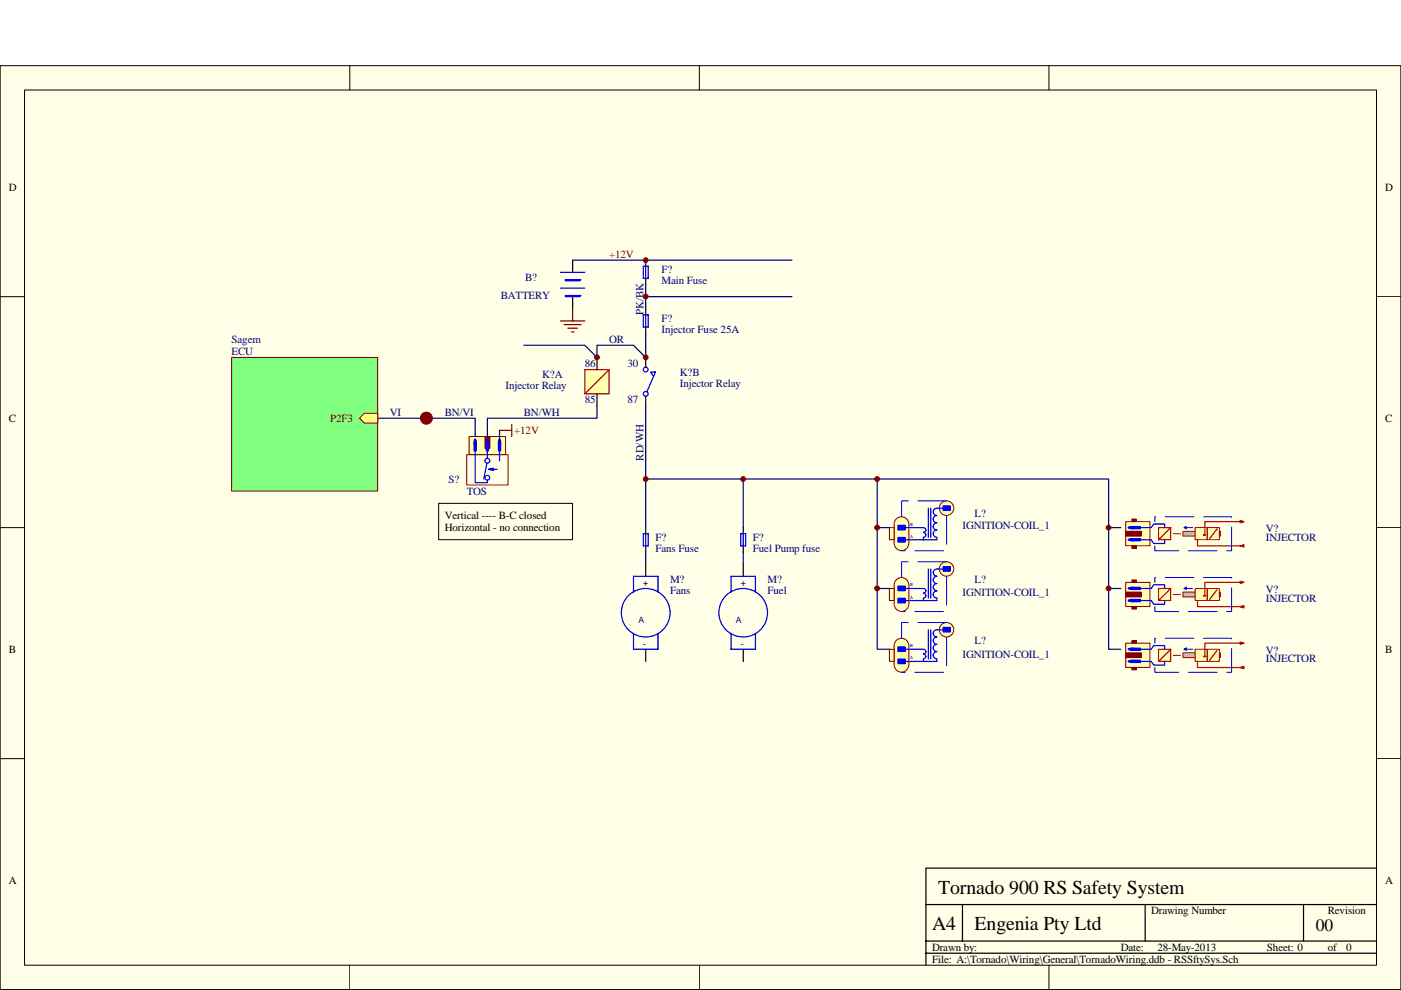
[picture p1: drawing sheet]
<svg xmlns="http://www.w3.org/2000/svg" width="297mm" height="210mm" viewBox="0 0 297 210" stroke-linecap="round" stroke-linejoin="round" font-family="sans-serif">
<path d="M0 13.9h297v196h-297z" fill="#ffffe8"/>
<g fill="none" stroke="#000" stroke-width=".21">
<path d="M0 13.9h297v196h-297zM5.2 19.1h286.6v185.6h-286.6zM74.2 13.9v5.2M148.3 13.9v5.2M222.4 13.9v5.2M0 62.9h5.2M291.9 62.9h5.1M0 111.9h5.2M291.9 111.9h5.1M0 160.9h5.2M291.9 160.9h5.1M74.2 204.7v5.2"/>
<path d="M148.3 204.7v5.2M222.4 204.7v5.2"/>
</g>
<path d="M196.3 199.6h95.6M196.3 191.9h95.6M204.1 191.9v7.7M242.8 191.9v7.7M276.4 191.9v7.7M291.9 184.1h-95.6v20.6M196.3 202.2h95.6" fill="none" stroke="#000" stroke-width=".26"/>
<g fill="#ffffb0" stroke="#800000" stroke-width=".21">
<circle cx="191.1" cy="141" r="1.54"/>
<circle cx="191.1" cy="136.9" r="1.54"/>
</g>
<path d="M189.6 136.9h3.1v4.1h-3.1z" fill="#ffffb0"/>
<path d="M189.6 136.9h3.1v4.1h-3.1z" fill="none" stroke="#ffffb0" stroke-width=".21"/>
<path d="M195.8 138.7a.5 .5 0 0 1 .5 .5 .5 .5 0 0 1-.5 .5M195.8 137.7a.51 .51 0 0 1 .5 .5 .51 .51 0 0 1-.5 .5M195.8 139.8v.5M198.6 133.6a.76 .76 0 0 0-.7 .7 .76 .76 0 0 0 .7 .8 .77 .77 0 0 0-.7 .8 .77 .77 0 0 0 .7 .8M198.6 136.7a.76 .76 0 0 0-.7 .7 .76 .76 0 0 0 .7 .8M198.6 138.2a.76 .76 0 0 0-.7 .8 .76 .76 0 0 0 .7 .7M191.2 140.3h7.4" fill="none" stroke="#00f" stroke-width=".26"/>
<path d="M190.4 137.2h1.5v1h-1.5z" fill="#00f"/>
<path d="M190.4 137.2h1.5v1h-1.5z" fill="none" stroke="#00f" stroke-width=".21"/>
<path d="M190.4 139.8h1.5v1h-1.5z" fill="#00f"/>
<path d="M190.4 139.8h1.5v1h-1.5z" fill="none" stroke="#00f" stroke-width=".21"/>
<path d="M189.6 136.9v4.2M192.7 136.9v4.2" fill="none" stroke="#800000" stroke-width=".21"/>
<path d="M191.2 137.7h4.6" fill="none" stroke="#00f" stroke-width=".26"/>
<circle cx="200.7" cy="133.6" r="1.54" fill="#ffffb0" stroke="#800000" stroke-width=".21"/>
<path d="M196.8 133.6v6.2M197.3 133.6v6.2M198.6 139.8v.5" fill="none" stroke="#00f" stroke-width=".26"/>
<path d="M200 133.1h1.5v1h-1.5z" fill="#00f"/>
<path d="M199.9 133.1h1.6v1h-1.6z" fill="none" stroke="#00f" stroke-width=".21"/>
<path d="M198.6 133.6h2.1" fill="none" stroke="#00f" stroke-width=".26"/>
<path d="M200.7 132h-9.5v3.4M200.7 135.1v7.5h-9.5" fill="none" stroke="#00f" stroke-width=".21" stroke-dasharray="6.1 2"/>
<path d="M188.6 137.7h1v2.6h-1z" fill="#ffffb0"/>
<path d="M188.6 137.7h1v2.6h-1z" fill="none" stroke="#800000" stroke-width=".21"/>
<g fill="#ffffb0" stroke="#800000" stroke-width=".21">
<circle cx="191.1" cy="128.2" r="1.54"/>
<circle cx="191.1" cy="124" r="1.54"/>
</g>
<path d="M189.6 124.1h3.1v4h-3.1z" fill="#ffffb0"/>
<path d="M189.6 124h3.1v4.1h-3.1z" fill="none" stroke="#ffffb0" stroke-width=".21"/>
<path d="M191.2 127.4h7.4M195.8 124.8a.51 .51 0 0 1 .5 .5 .51 .51 0 0 1-.5 .5 .51 .51 0 0 1 .5 .5 .51 .51 0 0 1-.5 .6M195.8 126.9v.5M198.6 120.7a.76 .76 0 0 0-.7 .8 .76 .76 0 0 0 .7 .7 .77 .77 0 0 0-.7 .8 .77 .77 0 0 0 .7 .8 .77 .77 0 0 0-.7 .7 .77 .77 0 0 0 .7 .8 .77 .77 0 0 0-.7 .8 .77 .77 0 0 0 .7 .8" fill="none" stroke="#00f" stroke-width=".26"/>
<path d="M190.4 124.3h1.5v1h-1.5z" fill="#00f"/>
<path d="M190.4 124.3h1.5v1h-1.5z" fill="none" stroke="#00f" stroke-width=".21"/>
<path d="M190.4 126.9h1.5v1h-1.5z" fill="#00f"/>
<path d="M190.4 126.9h1.5v1h-1.5z" fill="none" stroke="#00f" stroke-width=".21"/>
<path d="M189.6 124v4.2M192.7 124v4.2" fill="none" stroke="#800000" stroke-width=".21"/>
<path d="M191.2 124.8h4.6" fill="none" stroke="#00f" stroke-width=".26"/>
<circle cx="200.7" cy="120.7" r="1.54" fill="#ffffb0" stroke="#800000" stroke-width=".21"/>
<path d="M196.8 120.7v6.2M197.3 120.7v6.2M198.6 126.9v.5" fill="none" stroke="#00f" stroke-width=".26"/>
<path d="M200 120.2h1.5v1h-1.5z" fill="#00f"/>
<path d="M199.9 120.2h1.6v1h-1.6z" fill="none" stroke="#00f" stroke-width=".21"/>
<path d="M198.6 120.7h2.1" fill="none" stroke="#00f" stroke-width=".26"/>
<path d="M200.7 119.1h-9.5v3.4M200.7 122.2v7.5h-9.5" fill="none" stroke="#00f" stroke-width=".21" stroke-dasharray="6.1 2"/>
<path d="M188.6 124.8h1v2.6h-1z" fill="#ffffb0"/>
<path d="M188.6 124.8h1v2.6h-1z" fill="none" stroke="#800000" stroke-width=".21"/>
<g fill="#ffffb0" stroke="#800000" stroke-width=".21">
<circle cx="191.1" cy="115.3" r="1.54"/>
<circle cx="191.1" cy="111.1" r="1.54"/>
</g>
<path d="M189.6 111.2h3.1v4.1h-3.1z" fill="#ffffb0"/>
<path d="M189.6 111.1h3.1v4.2h-3.1z" fill="none" stroke="#ffffb0" stroke-width=".21"/>
<path d="M191.2 114.5h7.4M195.8 112.9a.51 .51 0 0 1 .5 .6 .51 .51 0 0 1-.5 .5v.5M195.8 111.9a.51 .51 0 0 1 .5 .5 .51 .51 0 0 1-.5 .5M198.6 107.8a.76 .76 0 0 0-.7 .8 .76 .76 0 0 0 .7 .7 .77 .77 0 0 0-.7 .8 .77 .77 0 0 0 .7 .8 .77 .77 0 0 0-.7 .7 .77 .77 0 0 0 .7 .8 .77 .77 0 0 0-.7 .8 .77 .77 0 0 0 .7 .8" fill="none" stroke="#00f" stroke-width=".26"/>
<path d="M190.4 111.4h1.5v1h-1.5z" fill="#00f"/>
<path d="M190.4 111.4h1.5v1h-1.5z" fill="none" stroke="#00f" stroke-width=".21"/>
<path d="M190.4 114h1.5v1h-1.5z" fill="#00f"/>
<path d="M190.4 114h1.5v1h-1.5z" fill="none" stroke="#00f" stroke-width=".21"/>
<path d="M189.6 111.1v4.2M192.7 111.1v4.2" fill="none" stroke="#800000" stroke-width=".21"/>
<path d="M191.2 111.9h4.6" fill="none" stroke="#00f" stroke-width=".26"/>
<circle cx="200.7" cy="107.8" r="1.54" fill="#ffffb0" stroke="#800000" stroke-width=".21"/>
<path d="M196.8 107.8v6.2M197.3 107.8v6.2M198.6 114v.5" fill="none" stroke="#00f" stroke-width=".26"/>
<path d="M200 107.3h1.5v1h-1.5z" fill="#00f"/>
<path d="M199.9 107.3h1.6v1h-1.6z" fill="none" stroke="#00f" stroke-width=".21"/>
<path d="M198.6 107.8h2.1" fill="none" stroke="#00f" stroke-width=".26"/>
<path d="M200.7 106.2h-9.5v3.4M200.7 109.3v7.5h-9.5" fill="none" stroke="#00f" stroke-width=".21" stroke-dasharray="6.1 2"/>
<path d="M188.6 111.9h1v2.6h-1z" fill="#ffffb0"/>
<path d="M188.6 111.9h1v2.6h-1z" fill="none" stroke="#800000" stroke-width=".21"/>
<path d="M238.7 110.7h5.1v5.1h-5.1z" fill="#ffffb0"/>
<path d="M238.7 110.6h5.1v5.2h-5.1z" fill="none" stroke="#800000" stroke-width=".21"/>
<path d="M245.6 111.9h2.6v2.6h-2.6z" fill-rule="evenodd" fill="#ffffb0" stroke="#bf0000" stroke-width=".26"/>
<path d="M248.2 111.9l-2.6 2.6" fill="none" stroke="#bf0000" stroke-width=".26"/>
<path d="M248.7 113.2h1.6" fill="none" stroke="#bf0000" stroke-width=".21" stroke-dasharray="6.1 2"/>
<path d="M256 111.9h2.5v2.6h-2.5z" fill="#ffffb0"/>
<path d="M256 111.9h2.5v2.6h-2.5z" fill="none" stroke="#bf0000" stroke-width=".21"/>
<path d="M253.4 111.9h2.5v2.6h-2.5z" fill="#ffffb0"/>
<path d="M253.4 111.9h2.5v2.6h-2.5z" fill="none" stroke="#bf0000" stroke-width=".21"/>
<path d="M250.8 112.7h2.6v1h-2.6z" fill="#c0c0c0"/>
<path d="M250.8 112.7h2.6v1h-2.6z" fill="none" stroke="#bf0000" stroke-width=".21"/>
<path d="M258.6 112.7h.2v1h-.2z" fill="#c0c0c0"/>
<path d="M258.5 112.7h.3v1h-.3z" fill="none" stroke="#bf0000" stroke-width=".21"/>
<path d="M253.9 114.5v1.3h9.8v-.3l-.7 .3 .7 .2v-.2M255.5 112.2v1.3h-.3h.5M258 112.2l-1.5 2M263.7 110.6l-.7 .3v-.5l.7 .2h-8.2v1.3" fill="none" stroke="#bf0000" stroke-width=".26"/>
<path d="M244.9 115.8v1h16.2v-7.2h-16.2v1" fill="none" stroke="#00f" stroke-width=".21" stroke-dasharray="6.1 2"/>
<path d="M252.9 111.9h-1.8l.5-.2-.5 .2 .5 .3" fill="none" stroke="#0000bf" stroke-width=".21"/>
<path d="M238.7 112.7h3.3v1h-3.3z" fill="#800000"/>
<path d="M238.7 112.7h3.3v1h-3.3z" fill="none" stroke="#800000" stroke-width=".21"/>
<path d="M239.3 114.4l.6-.2 .8 .3-.8 .2-.6-.1z" fill-rule="evenodd" fill="#00f" stroke="#00f" stroke-width=".21"/>
<path d="M240 114.3h1.7v.4h-1.7z" fill="#00f"/>
<path d="M240 114.2h1.7v.5h-1.7z" fill="none" stroke="#00f" stroke-width=".21"/>
<path d="M239.3 111.8l1-.1 .4 .2-.8 .3-.6-.2z" fill-rule="evenodd" fill="#00f" stroke="#00f" stroke-width=".21"/>
<path d="M240 111.7h1.7v.5h-1.7z" fill="#00f"/>
<path d="M240 111.7h1.7v.5h-1.7z" fill="none" stroke="#00f" stroke-width=".21"/>
<path d="M240.2 111.9h3.9l.5-.8h2.3v.8M240.2 114.5h3.9l.5 .8h2.3v-.8" fill="none" stroke="#00f" stroke-width=".26"/>
<path d="M240 110.1h1v.5h-1z" fill="#800000"/>
<path d="M240 110.1h1v.5h-1z" fill="none" stroke="#800000" stroke-width=".21"/>
<path d="M240 115.8h1v.5h-1z" fill="#800000"/>
<path d="M240 115.8h1v.5h-1z" fill="none" stroke="#800000" stroke-width=".21"/>
<path d="M238.7 123.5h5.1v5.2h-5.1z" fill="#ffffb0"/>
<path d="M238.7 123.5h5.1v5.2h-5.1z" fill="none" stroke="#800000" stroke-width=".21"/>
<path d="M245.6 124.8h2.6v2.6h-2.6z" fill-rule="evenodd" fill="#ffffb0" stroke="#bf0000" stroke-width=".26"/>
<path d="M248.2 124.8l-2.6 2.6" fill="none" stroke="#bf0000" stroke-width=".26"/>
<path d="M248.7 126.1h1.6" fill="none" stroke="#bf0000" stroke-width=".21" stroke-dasharray="6.1 2"/>
<path d="M256 124.8h2.5v2.6h-2.5z" fill="#ffffb0"/>
<path d="M256 124.8h2.5v2.6h-2.5z" fill="none" stroke="#bf0000" stroke-width=".21"/>
<path d="M253.4 124.8h2.5v2.6h-2.5z" fill="#ffffb0"/>
<path d="M253.4 124.8h2.5v2.6h-2.5z" fill="none" stroke="#bf0000" stroke-width=".21"/>
<path d="M250.8 125.6h2.6v1h-2.6z" fill="#c0c0c0"/>
<path d="M250.8 125.6h2.6v1h-2.6z" fill="none" stroke="#bf0000" stroke-width=".21"/>
<path d="M258.6 125.6h.2v1h-.2z" fill="#c0c0c0"/>
<path d="M258.5 125.6h.3v1h-.3z" fill="none" stroke="#bf0000" stroke-width=".21"/>
<path d="M253.9 127.4v1.3h9.8v-.3l-.7 .3 .7 .2v-.2M255.5 125.1v1.3h-.3h.5M258 125.1l-1.5 2M263.7 123.5l-.7 .3v-.5l.7 .2h-8.2v1.3" fill="none" stroke="#bf0000" stroke-width=".26"/>
<path d="M244.9 128.7v1h16.2v-7.2h-16.2v1" fill="none" stroke="#00f" stroke-width=".21" stroke-dasharray="6.1 2"/>
<path d="M252.9 124.8h-1.8l.5-.3-.5 .3 .5 .3" fill="none" stroke="#0000bf" stroke-width=".21"/>
<path d="M238.7 125.6h3.3v1h-3.3z" fill="#800000"/>
<path d="M238.7 125.6h3.3v1h-3.3z" fill="none" stroke="#800000" stroke-width=".21"/>
<path d="M239.3 127.2h1l.4 .2-.8 .2-.6-.1z" fill-rule="evenodd" fill="#00f" stroke="#00f" stroke-width=".21"/>
<path d="M240 127.1h1.7v.5h-1.7z" fill="#00f"/>
<path d="M240 127.1h1.7v.5h-1.7z" fill="none" stroke="#00f" stroke-width=".21"/>
<path d="M239.3 124.7l1-.1 .4 .2-.8 .3-.6-.2z" fill-rule="evenodd" fill="#00f" stroke="#00f" stroke-width=".21"/>
<path d="M240 124.6h1.7v.5h-1.7z" fill="#00f"/>
<path d="M240 124.5h1.7v.6h-1.7z" fill="none" stroke="#00f" stroke-width=".21"/>
<path d="M240.2 124.8h3.9l.5-.8h2.3v.8M240.2 127.4h3.9l.5 .8h2.3v-.8" fill="none" stroke="#00f" stroke-width=".26"/>
<path d="M240 123h1v.5h-1z" fill="#800000"/>
<path d="M240 123h1v.5h-1z" fill="none" stroke="#800000" stroke-width=".21"/>
<path d="M240 128.7h1v.5h-1z" fill="#800000"/>
<path d="M240 128.7h1v.5h-1z" fill="none" stroke="#800000" stroke-width=".21"/>
<path d="M238.7 136.4h5.1v5.2h-5.1z" fill="#ffffb0"/>
<path d="M238.7 136.4h5.1v5.2h-5.1z" fill="none" stroke="#800000" stroke-width=".21"/>
<path d="M245.6 137.7h2.6v2.6h-2.6z" fill-rule="evenodd" fill="#ffffb0" stroke="#bf0000" stroke-width=".26"/>
<path d="M248.2 137.7l-2.6 2.6" fill="none" stroke="#bf0000" stroke-width=".26"/>
<path d="M248.7 139h1.6" fill="none" stroke="#bf0000" stroke-width=".21" stroke-dasharray="6.1 2"/>
<path d="M256 137.7h2.5v2.6h-2.5z" fill="#ffffb0"/>
<path d="M256 137.7h2.5v2.6h-2.5z" fill="none" stroke="#bf0000" stroke-width=".21"/>
<path d="M253.4 137.7h2.5v2.6h-2.5z" fill="#ffffb0"/>
<path d="M253.4 137.7h2.5v2.6h-2.5z" fill="none" stroke="#bf0000" stroke-width=".21"/>
<path d="M250.8 138.5h2.6v1h-2.6z" fill="#c0c0c0"/>
<path d="M250.8 138.5h2.6v1h-2.6z" fill="none" stroke="#bf0000" stroke-width=".21"/>
<path d="M258.6 138.5h.2v1h-.2z" fill="#c0c0c0"/>
<path d="M258.5 138.5h.3v1h-.3z" fill="none" stroke="#bf0000" stroke-width=".21"/>
<path d="M255.5 138v1.3h-.3h.5M258 138l-1.5 2M263.7 136.4l-.7 .3v-.5l.7 .2h-8.2v1.3M253.9 140.3v1.3h9.8v-.3l-.7 .3 .7 .2v-.2" fill="none" stroke="#bf0000" stroke-width=".26"/>
<path d="M244.9 141.6v1h16.2v-7.2h-16.2v1" fill="none" stroke="#00f" stroke-width=".21" stroke-dasharray="6.1 2"/>
<path d="M252.9 137.7h-1.8l.5-.2-.5 .2 .5 .3" fill="none" stroke="#0000bf" stroke-width=".21"/>
<path d="M238.7 138.5h3.3v1h-3.3z" fill="#800000"/>
<path d="M238.7 138.5h3.3v1h-3.3z" fill="none" stroke="#800000" stroke-width=".21"/>
<path d="M239.3 140.1h1l.4 .2-.8 .2-.6-.1z" fill-rule="evenodd" fill="#00f" stroke="#00f" stroke-width=".21"/>
<path d="M240 140h1.7v.5h-1.7z" fill="#00f"/>
<path d="M240 140h1.7v.5h-1.7z" fill="none" stroke="#00f" stroke-width=".21"/>
<path d="M239.3 137.6l.6-.1 .8 .2-.8 .2-.6-.1z" fill-rule="evenodd" fill="#00f" stroke="#00f" stroke-width=".21"/>
<path d="M240 137.5h1.7v.4h-1.7z" fill="#00f"/>
<path d="M240 137.5h1.7v.4h-1.7z" fill="none" stroke="#00f" stroke-width=".21"/>
<path d="M240.2 137.7h3.9l.5-.8h2.3v.8M240.2 140.3h3.9l.5 .8h2.3v-.8" fill="none" stroke="#00f" stroke-width=".26"/>
<path d="M240 135.9h1v.5h-1z" fill="#800000"/>
<path d="M240 135.9h1v.5h-1z" fill="none" stroke="#800000" stroke-width=".21"/>
<path d="M240 141.6h1v.5h-1z" fill="#800000"/>
<path d="M240 141.6h1v.5h-1z" fill="none" stroke="#800000" stroke-width=".21"/>
<path d="M136.9 119.7v2.5M157.6 119.7v2.5M136.9 137.7v2.6M157.6 137.7v2.6" fill="none" stroke="#000" stroke-width=".26"/>
<g fill="none" stroke="#00f" stroke-width=".26">
<path d="M134.3 125.6v-3.4h5.2v3.4M134.3 134.3v3.4h5.2v-3.4M155 125.6v-3.4h5.2v3.4M155 134.3v3.4h5.2v-3.4"/>
<circle cx="136.9" cy="130" r="5.2"/>
<circle cx="157.6" cy="130" r="5.2"/>
</g>
<path d="M124 78.4h5.1v5.1h-5.1z" fill-rule="evenodd" fill="#ffffb0" stroke="#bf0000" stroke-width=".26"/>
<path d="M129.2 78.4l-5.2 5.1" fill="none" stroke="#bf0000" stroke-width=".26"/>
<path d="M126.6 75.8v2.6M136.9 65.5v1.3M136.9 69.4v1.3M136.9 75.8v2.1M126.6 83.5v2.6M136.9 84.1v2M136.9 111.9v1.3M136.9 115.8v1.3M157.6 111.9v1.3M157.6 115.8v1.3" fill="none" stroke="#000" stroke-width=".26"/>
<g fill="none" stroke="#00f" stroke-width=".26">
<path d="M136.4 66.8h1v2.6h-1zM136.9 66.8v2.6M138.5 79.7l-.6-.8h1.1l-1.8 4.1M136.4 113.2h1v2.6h-1zM136.9 113.2v2.6M157.1 113.2h1v2.6h-1zM157.6 113.2v2.6"/>
<circle cx="136.9" cy="78.4" r=".51"/>
<circle cx="136.9" cy="83.5" r=".51"/>
</g>
<path d="M136.9 70.7v5.1l-2.6-2.6h-7.7v2.6l-2.6-2.6h-12.9" fill="none" stroke="#000080" stroke-width=".26"/>
<path d="M99 96.5h8.7v6.4h-8.7z" fill="#ffffe8"/>
<path d="M99 96.4h8.7v6.5h-8.7z" fill="none" stroke="#800000" stroke-width=".21"/>
<path d="M103.3 97.7l-.7 3.9M103.6 99.5h1.8M103.6 99.5l1 .3M104.6 99.3l-1 .2" fill="none" stroke="#00f" stroke-width=".26"/>
<g fill="#ffffe8" stroke="#00f" stroke-width=".26">
<circle cx="103.3" cy="101.3" r=".51"/>
<circle cx="103.3" cy="97.7" r=".51"/>
</g>
<path d="M99.5 92.6h7.7v3.8h-7.7z" fill="#ffffb0"/>
<path d="M99.5 92.6h7.7v3.8h-7.7z" fill="none" stroke="#800000" stroke-width=".21"/>
<path d="M102.8 92.6h1v2.5h-1z" fill="#800000"/>
<path d="M102.8 92.6h1v2.5h-1z" fill="none" stroke="#800000" stroke-width=".21"/>
<path d="M103.2 93.2h.3l.1 .7-.3 .7-.2-.4z" fill-rule="evenodd" fill="#00f" stroke="#00f" stroke-width=".21"/>
<path d="M103.1 93.9h.5v1.8h-.5z" fill="#00f"/>
<path d="M103.1 93.9h.5v1.8h-.5z" fill="none" stroke="#00f" stroke-width=".21"/>
<path d="M105.8 93.2h.2l.2 .7-.3 .7-.2-.4z" fill-rule="evenodd" fill="#00f" stroke="#00f" stroke-width=".21"/>
<path d="M105.7 93.9h.5v1.8h-.5z" fill="#00f"/>
<path d="M105.7 93.9h.5v1.8h-.5z" fill="none" stroke="#00f" stroke-width=".21"/>
<path d="M100.6 93.2h.3l.1 .7-.2 .7-.3-.4z" fill-rule="evenodd" fill="#00f" stroke="#00f" stroke-width=".21"/>
<path d="M100.5 93.9h.5v1.8h-.5z" fill="#00f"/>
<path d="M100.5 93.9h.5v1.8h-.5z" fill="none" stroke="#00f" stroke-width=".21"/>
<path d="M100.8 95.2v7.2h2.5v-.5M103.3 95.2v2M105.9 95.2v2.5" fill="none" stroke="#00f" stroke-width=".26"/>
<path d="M80.1 88.7h20.7v3.9M105.9 91.3v2.6M126.6 86.1v2.6h-23.3v3.9M136.9 86.1v15.5M136.9 111.9v-10.3h98.2v36.1h2.5M136.9 117.1v2.6M157.6 101.6v10.3M157.6 117.1v2.6M186 101.6v36.1h2.6M186 111.9h2.6M186 124.8h2.6" fill="none" stroke="#000080" stroke-width=".26"/>
<path d="M105.9 91.3h2.6M108.5 90v2.6" fill="none" stroke="#800000" stroke-width=".26"/>
<path d="M49.1 75.8h31v28.4h-31z" fill="#80ff80"/>
<path d="M49.1 75.8h31v28.4h-31z" fill="none" stroke="#800000" stroke-width=".21"/>
<path d="M76.2 88.7l1.1-1h2.8v2h-2.8z" fill-rule="evenodd" fill="#ffff80" stroke="#800000" stroke-width=".21"/>
<path d="M118.8 57.8h5.2M136.4 56.5h1v2.6h-1zM136.9 56.5v2.6M118.8 61.1h5.2" fill="none" stroke="#00f" stroke-width=".26"/>
<path d="M121.4 55.2v2.6M136.9 55.2v1.3M136.9 59.1v1.2M121.4 62.9v2.6" fill="none" stroke="#000" stroke-width=".26"/>
<path d="M121.4 55.2h46.5M136.9 60.3v5.2M136.9 62.9h31M235.1 111.9h2.5M235.1 124.8h2.5" fill="none" stroke="#000080" stroke-width=".26"/>
<g fill="#00f" stroke="#00f" stroke-width=".26">
<path d="M119.9 59.3h3.1v.3h-3.1z" fill-rule="evenodd"/>
<path d="M119.9 62.7h3.1v.2h-3.1z" fill-rule="evenodd"/>
</g>
<path d="M118.8 68.1h5.2M119.6 68.9h3.6M120.4 69.6h2M121.2 70.4h.5M121.4 65.5v2.6" fill="none" stroke="#800000" stroke-width=".26"/>
<g fill="#800000" stroke="#800000" stroke-width=".21">
<circle cx="126.6" cy="75.8" r=".51"/>
<circle cx="136.9" cy="75.8" r=".51"/>
<circle cx="186" cy="101.6" r=".51"/>
<circle cx="186" cy="111.9" r=".51"/>
<circle cx="186" cy="124.8" r=".51"/>
<circle cx="136.9" cy="101.6" r=".51"/>
<circle cx="157.6" cy="101.6" r=".51"/>
<circle cx="136.9" cy="55.2" r=".51"/>
<circle cx="136.9" cy="62.9" r=".51"/>
<circle cx="235" cy="124.8" r=".51"/>
<circle cx="235" cy="111.9" r=".51"/>
<circle cx="90.4" cy="88.7" r="1.28"/>
</g>
<path d="M93 106.8h28.4v7.7h-28.4z" fill="none" stroke="#000" stroke-width=".21"/>
<g font-size="4.2">
<text x="198.9" y="189.6">Tornado 900 RS Safety System</text>
<text x="197.6" y="197.3">A4</text>
<text x="206.6" y="197.3">Engenia Pty Ltd</text>
</g>
<text font-size="3.7" x="279" y="197.5">00</text>
<g font-size="2.3">
<text x="1.8" y="40.4">D</text>
<text x="293.7" y="40.4">D</text>
<text x="1.8" y="89.5">C</text>
<text x="293.7" y="89.5">C</text>
<text x="94.3" y="110.1">Vertical ---- B-C closed</text>
<text x="94.3" y="112.7">Horizontal - no connection</text>
<text x="1.8" y="138.5">B</text>
<text x="293.7" y="138.5">B</text>
<text x="1.8" y="187.5">A</text>
<text x="293.7" y="187.5">A</text>
<text x="244.1" y="193.9">Drawing Number</text>
<text x="281.5" y="193.9">Revision</text>
<text x="197.6" y="201.6">Drawn by:</text>
<text x="237.6" y="201.6">Date:</text>
<text x="245.4" y="201.6">28-May-2013</text>
<text x="268.6" y="201.6">Sheet: 0</text>
<text x="281.5" y="201.6">of</text>
<text x="285.4" y="201.6">0</text>
<text x="197.6" y="204.2">File: A:\Tornado\Wiring\General\TornadoWiring.ddb - RSSftySys.Sch</text>
</g>
<g font-size="2.3" fill="#000080">
<text x="111.4" y="59.5">B?</text>
<text x="140.3" y="58">F?</text>
<text x="106.2" y="63.4">BATTERY</text>
<text x="140.3" y="60.3">Main Fuse</text>
<text x="136.4" y="66.8" transform="rotate(-90 136.4 66.8)">PK/BK</text>
<text x="140.3" y="68.3">F?</text>
<text x="140.3" y="70.6">Injector Fuse 25A</text>
<text x="49.1" y="72.7">Sagem</text>
<text x="49.1" y="75.3">ECU</text>
<text x="124" y="77.9">86</text>
<text x="129.2" y="72.7">OR</text>
<text x="133" y="77.9">30</text>
<text x="107.2" y="82.5">Injector Relay</text>
<text x="115" y="80.2">K?A</text>
<text x="144.1" y="79.7">K?B</text>
<text x="144.1" y="82">Injector Relay</text>
<text x="82.7" y="88.2">VI</text>
<text x="94.3" y="88.2">BN/VI</text>
<text x="111.1" y="88.2">BN/WH</text>
<text x="124" y="85.6">85</text>
<text x="133" y="85.6">87</text>
<text x="136.4" y="97.7" transform="rotate(-90 136.4 97.7)">RD/WH</text>
<text x="95.1" y="102.3">S?</text>
<text x="99" y="104.9">TOS</text>
<text x="204.1" y="112.1">IGNITION-COIL_1</text>
<text x="206.6" y="109.6">L?</text>
<text x="268.4" y="112.9">V?</text>
<text x="139" y="114.7">F?</text>
<text x="139" y="117.1">Fans Fuse</text>
<text x="159.6" y="114.7">F?</text>
<text x="159.6" y="117.1">Fuel Pump fuse</text>
<text x="268.4" y="114.7">INJECTOR</text>
<text x="142.1" y="123.7">M?</text>
<text x="162.7" y="123.7">M?</text>
<text x="206.6" y="123.7">L?</text>
<text x="268.4" y="125.8">V?</text>
<text x="142.1" y="126.1">Fans</text>
<text x="162.7" y="126.1">Fuel</text>
<text x="204.1" y="126.3">IGNITION-COIL_1</text>
<text x="268.4" y="127.6">INJECTOR</text>
<text x="206.6" y="136.7">L?</text>
<text x="204.1" y="139.5">IGNITION-COIL_1</text>
<text x="268.4" y="138.7">V?</text>
<text x="268.4" y="140.5">INJECTOR</text>
</g>
<g font-size="2.3" fill="#800000">
<text x="129.2" y="54.6">+12V</text>
<text x="70" y="89.5">P2F3</text>
<text x="109" y="92">+12V</text>
</g>
<g font-size="1.8" fill="#000080">
<text x="136.4" y="124.4">+</text>
<text x="157.1" y="124.4">+</text>
<text x="135.4" y="132.1">A</text>
<text x="136.4" y="137.3">-</text>
<text x="156" y="132.1">A</text>
<text x="157.1" y="137.3">-</text>
</g>
<g font-size=".9" fill="#000080">
<text x="193" y="111.5">B</text>
<text x="193" y="114">A</text>
<text x="193" y="124.4">B</text>
<text x="193" y="127">A</text>
<text x="193" y="137.3">B</text>
<text x="193" y="139.8">A</text>
</g>
</svg>
